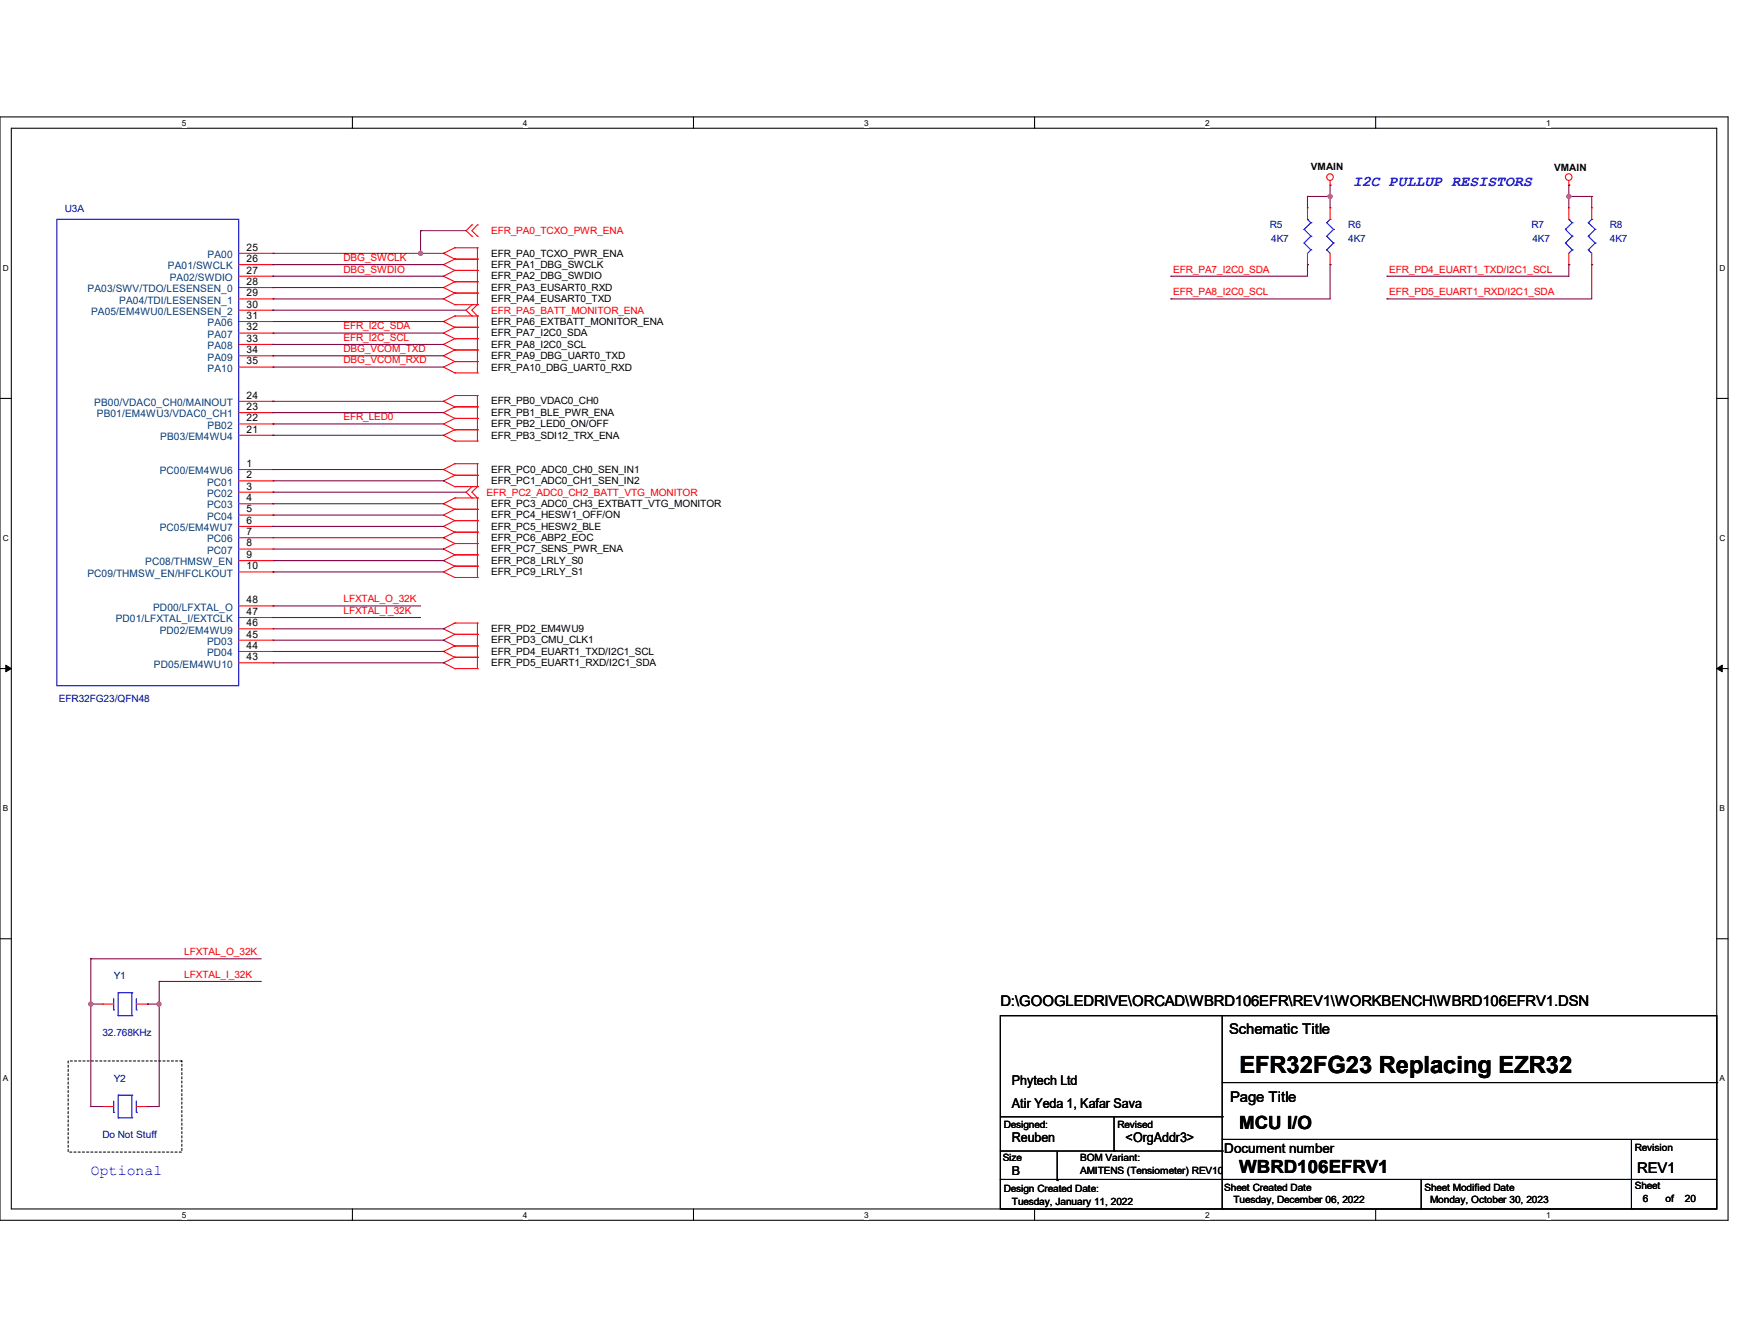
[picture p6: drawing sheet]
<svg xmlns="http://www.w3.org/2000/svg" width="279mm" height="216mm" viewBox="0 0 279 216" stroke-linecap="round" stroke-linejoin="round" font-family="sans-serif">
<path d="M0 18.8h278v177.4h-278zM1.8 20.6h274.3v173.8h-274.3z" fill="none" stroke="#000" stroke-width=".17"/>
<g fill="#fff">
<path d="M29.3 19h.7v1.5h-.7z"/>
<path d="M29.3 194.6h.7v1.4h-.7z"/>
</g>
<path d="M56.7 18.8v1.8M56.7 194.4v1.8" fill="none" stroke="#000" stroke-width=".17"/>
<g fill="#fff">
<path d="M84.1 19h.7v1.5h-.7z"/>
<path d="M84.1 194.6h.7v1.4h-.7z"/>
</g>
<path d="M111.5 18.8v1.8M111.5 194.4v1.8" fill="none" stroke="#000" stroke-width=".17"/>
<g fill="#fff">
<path d="M139 19h.7v1.5h-.7z"/>
<path d="M139 194.6h.7v1.4h-.7z"/>
</g>
<path d="M166.4 18.8v1.8M166.4 194.4v1.8" fill="none" stroke="#000" stroke-width=".17"/>
<g fill="#fff">
<path d="M193.8 19h.8v1.5h-.8z"/>
<path d="M193.8 194.6h.8v1.4h-.8z"/>
</g>
<path d="M221.3 18.8v1.8M221.3 194.4v1.8" fill="none" stroke="#000" stroke-width=".17"/>
<g fill="#fff">
<path d="M248.7 19h.7v1.5h-.7z"/>
<path d="M248.7 194.6h.7v1.4h-.7z"/>
<path d="M.5 42.3h.9v1.5h-.9z"/>
<path d="M276.6 42.3h.9v1.5h-.9z"/>
<path d="M.5 85.8h.9v1.4h-.9z"/>
<path d="M276.6 85.8h.9v1.4h-.9z"/>
</g>
<path d="M0 64.1h1.8M276.1 64.1h1.9" fill="none" stroke="#000" stroke-width=".17"/>
<g fill="#fff">
<path d="M.5 129.2h.8v1.5h-.8z"/>
<path d="M276.6 129.2h.9v1.5h-.9z"/>
</g>
<path d="M0 107.5h1.8M276.1 107.5h1.9" fill="none" stroke="#000" stroke-width=".17"/>
<path d="M.9 106.9l.9 .6-.9 .5zM276.1 107.5l.9-.6v1.1z" fill="#000" stroke="#000" stroke-width=".16"/>
<g fill="#fff">
<path d="M.5 172.6h.8v1.5h-.8z"/>
<path d="M276.6 172.6h.9v1.5h-.9z"/>
</g>
<g fill="none" stroke="#000" stroke-width=".17">
<path d="M0 150.9h1.8M276.1 150.9h1.9M160.9 163.3h115.2v31.1h-115.2zM160.9 179.5h35.7M179.2 179.5v5.5M196.6 179.5h.1M196.6 174h79.5M196.6 163.3v31.1M276.1 174h.1M160.9 189.6h.1M160.9 189.6h115.2M160.9 185h35.7"/>
<path d="M170.1 189.8h.1M170.1 185.2v4.6M179.2 185h.1M196.6 189.6h.1M196.6 194.4h.1M196.6 185h.1M196.6 183.2h79.5M228.6 194.4h.1M228.6 189.6v4.8M262.4 189.6h.1M262.4 194.4h.1M262.4 183.2v11.2"/>
<path d="M276.1 183.2h.1"/>
</g>
<path d="M11 170.6h18.3v14.6h-18.3z" fill="none" stroke="#000" stroke-width=".17" stroke-dasharray=".3"/>
<g fill="none" stroke="#f00" stroke-width=".17">
<path d="M73.2 39.8h.1M73.2 39.8l-1.9 .9M73.2 39.8h3.6M75.9 36.2h.1M75.9 38h.1M75.9 36.2l-.9 .9 .9 .9M76.8 39.8h.1M76.8 38h.1M76.8 36.2h.1M76.8 39.8v9.2M76.8 36.2l-.9 .9 .9 .9M210.3 33.4h.1"/>
<path d="M210.3 33.4v1.9M214 29.8h.1M214 33.4h.1M214 29v.8M214 33.4v1.9M252.3 29.8h.1M252.3 33.4h.1M252.3 29v.8M252.3 33.4v1.9M256 33.4h.1M256 33.4v1.9M38.4 40.7h5.5"/>
<path d="M38.4 42.5h5.5M38.4 44.4h5.5M38.4 46.2h5.5M38.4 48h5.5M38.4 49.9h5.5M38.4 51.7h5.5M38.4 53.6h5.5M38.4 55.4h5.5M38.4 57.2h5.5M38.4 59h5.5M43.9 40.7h.1M43.9 42.5h.1"/>
<path d="M43.9 44.4h.1M43.9 46.2h.1M43.9 48h.1M43.9 49.9h.1M43.9 51.7h.1M43.9 53.6h.1M43.9 55.4h.1M43.9 57.2h.1M43.9 59h.1M71.3 42.5h.1M71.3 44.4h.1M71.3 57.2h.1"/>
<path d="M71.3 59h.1M71.3 46.2h.1M71.3 48h.1M71.3 53.6h.1M71.3 55.4h.1M71.3 51.7h.1M71.3 40.7h.1M71.3 42.5l1.9 1M71.3 44.4l1.9 .9M71.3 57.2l1.9 .9M71.3 59l1.9 .9M71.3 46.2l1.9 .9"/>
<path d="M71.3 48l1.9 1M71.3 53.6l1.9 .8M71.3 55.4l1.9 .9M71.3 51.7l1.9 .9M71.3 40.7l1.9 1M73.2 41.7h.1M73.2 43.5h.1M73.2 45.3h.1M73.2 56.3h.1M73.2 58.1h.1M73.2 59.9h.1M73.2 47.1h.1"/>
<path d="M73.2 49h.1M73.2 52.6h.1M73.2 54.4h.1M73.2 50.8h.1M73.2 41.7l-1.9 .8M73.2 41.7h3.6M73.2 43.5h3.6M73.2 43.5l-1.9 .9M73.2 45.3h3.6M73.2 56.3l-1.9 .9M73.2 56.3h3.6M73.2 58.1h3.6"/>
<path d="M73.2 58.1l-1.9 .9M73.2 59.9h3.6M73.2 45.3l-1.9 .9M73.2 47.1h3.6M73.2 47.1l-1.9 .9M73.2 49h3.6M73.2 52.6l-1.9 1M73.2 52.6h3.6M73.2 54.4h3.6M73.2 54.4l-1.9 1M73.2 50.8l-1.9 .9M73.2 50.8h3.6"/>
<path d="M75.9 49h.1M75.9 50.8h.1M75.9 49l-.9 .9 .9 .9M76.8 41.7h.1M76.8 43.5h.1M76.8 45.3h.1M76.8 56.3h.1M76.8 58.1h.1M76.8 59.9h.1M76.8 47.1h.1M76.8 49h.1M76.8 52.6h.1"/>
<path d="M76.8 54.4h.1M76.8 50.8h.1M76.8 50.8v9.1M76.8 49l-.9 .9 .9 .9M210.3 42.5h.1M210.3 40.7v1.8M214 42.5h.1M214 40.7v1.8M252.3 42.5h.1M252.3 40.7v1.8M256 42.5h.1M256 40.7v1.8"/>
<path d="M38.4 70h5.5M38.4 66.3h5.5M38.4 68.2h5.5M38.4 64.5h5.5M38.4 75.5h5.5M38.4 77.3h5.5M38.4 79.1h5.5M43.9 70h.1M43.9 66.3h.1M43.9 68.2h.1M43.9 64.5h.1M43.9 75.5h.1"/>
<path d="M43.9 77.3h.1M43.9 79.1h.1M71.3 66.3h.1M71.3 68.2h.1M71.3 64.5h.1M71.3 70h.1M71.3 75.5h.1M71.3 77.3h.1M71.3 66.3l1.9 1M71.3 68.2l1.9 .9M71.3 64.5l1.9 .9M71.3 70l1.9 .9"/>
<path d="M71.3 75.5l1.9 .9M71.3 77.3l1.9 .9M73.2 65.4h.1M73.2 67.3h.1M73.2 69.1h.1M73.2 63.6h.1M73.2 70.9h.1M73.2 74.5h.1M73.2 76.4h.1M73.2 78.2h.1M73.2 65.4l-1.9 .9M73.2 65.4h3.6"/>
<path d="M73.2 67.3h3.6M73.2 67.3l-1.9 .9M73.2 69.1h3.6M73.2 63.6l-1.9 .9M73.2 63.6h3.6M73.2 69.1l-1.9 .9M73.2 70.9h3.6M73.2 74.5l-1.9 1M73.2 74.5h3.6M73.2 76.4h3.6M73.2 76.4l-1.9 .9M73.2 78.2h3.6"/>
<path d="M75.9 78.2h.1M75.9 78.2l-.9 .9 .9 1M76.8 65.4h.1M76.8 67.3h.1M76.8 69.1h.1M76.8 63.6h.1M76.8 70.9h.1M76.8 74.5h.1M76.8 76.4h.1M76.8 78.2h.1M76.8 63.6v7.3M76.8 74.5v3.7"/>
<path d="M76.8 78.2l-.9 .9 .9 1M38.4 81h5.5M38.4 82.8h5.5M38.4 84.6h5.5M38.4 86.4h5.5M38.4 88.3h5.5M38.4 90.1h5.5M38.4 91.9h5.5M38.4 97.4h5.5M38.4 99.3h5.5M43.9 81h.1M43.9 82.8h.1"/>
<path d="M43.9 84.6h.1M43.9 86.4h.1M43.9 88.3h.1M43.9 90.1h.1M43.9 91.9h.1M43.9 97.4h.1M43.9 99.3h.1M71.3 91.9h.1M71.3 88.3h.1M71.3 81h.1M71.3 82.8h.1M71.3 86.4h.1"/>
<path d="M71.3 84.6h.1M71.3 90.1h.1M71.3 91.9l1.9 .9M71.3 88.3l1.9 .9M71.3 81l1.9 .9M71.3 82.8l1.9 .9M71.3 86.4l1.9 1M71.3 84.6l1.9 1M71.3 90.1l1.9 .9M73.2 91h.1M73.2 92.8h.1M73.2 87.4h.1"/>
<path d="M73.2 89.2h.1M73.2 80.1h.1M73.2 81.9h.1M73.2 83.7h.1M73.2 85.6h.1M73.2 91l-1.9 .9M73.2 91h3.6M73.2 92.8h3.6M73.2 87.4l-1.9 .9M73.2 87.4h3.6M73.2 89.2h3.6M73.2 80.1l-1.9 .9"/>
<path d="M73.2 80.1h3.6M73.2 81.9h3.6M73.2 81.9l-1.9 .9M73.2 83.7h3.6M73.2 85.6l-1.9 .8M73.2 85.6h3.6M73.2 83.7l-1.9 .9M73.2 89.2l-1.9 .9M75.9 80.1h.1M76.8 91h.1M76.8 92.8h.1M76.8 87.4h.1"/>
<path d="M76.8 89.2h.1M76.8 80.1h.1M76.8 81.9h.1M76.8 83.7h.1M76.8 85.6h.1M76.8 80.1v12.7M38.4 106.6h5.5M38.4 101.1h5.5M38.4 102.9h5.5M38.4 104.7h5.5M43.9 106.6h.1M43.9 101.1h.1"/>
<path d="M43.9 102.9h.1M43.9 104.7h.1M71.3 104.7h.1M71.3 102.9h.1M71.3 106.6h.1M71.3 101.1h.1M71.3 104.7l1.9 1M71.3 102.9l1.9 .9M71.3 106.6l1.9 .9M71.3 101.1l1.9 .9M73.2 103.8h.1M73.2 105.7h.1"/>
<path d="M73.2 102h.1M73.2 107.5h.1M73.2 100.2h.1M73.2 103.8l-1.9 .9M73.2 103.8h3.6M73.2 105.7h3.6M73.2 102l-1.9 .9M73.2 102h3.6M73.2 105.7l-1.9 .9M73.2 107.5h3.6M73.2 100.2l-1.9 .9M73.2 100.2h3.6"/>
<path d="M76.8 103.8h.1M76.8 105.7h.1M76.8 102h.1M76.8 107.5h.1M76.8 100.2h.1M76.8 100.2v7.3M16.5 161.4h.1M16.5 177.9h.1M16.5 161.4h1.8M16.5 177.9h1.8M21.9 161.4h1.8M21.9 177.9h1.8"/>
<path d="M23.7 161.4h.1M23.7 177.9h.1"/>
<circle cx="213.9" cy="28.5" r=".53"/>
<circle cx="252.3" cy="28.5" r=".53"/>
</g>
<g fill="none" stroke="#00f" stroke-width=".17">
<path d="M9.1 35.3h29.3v74.9h-29.3zM209.8 39.1h.1M209.8 36.9h.1M209.8 39.1l1.1 1.1M209.8 36.9l1.1 1.1M210.3 35.3h.1M210.3 35.3l.6 .5M210.9 38h.1M210.9 35.8h.1M210.9 38l-1.1 1.1M210.9 35.8l-1.1 1.1M213.4 38h.1"/>
<path d="M213.4 35.8h.1M213.4 38l1.1 1.1M213.4 35.8l1.1 1.1M214 35.3h.1M214 35.3l-.6 .5M214.5 39.1h.1M214.5 36.9h.1M214.5 39.1l-1.1 1.1M214.5 36.9l-1.1 1.1M251.8 39.1h.1M251.8 36.9h.1M251.8 39.1l1.1 1.1"/>
<path d="M251.8 36.9l1.1 1.1M252.3 35.3h.1M252.3 35.3l.6 .5M252.9 38h.1M252.9 35.8h.1M252.9 38l-1.1 1.1M252.9 35.8l-1.1 1.1M255.5 38h.1M255.5 35.8h.1M255.5 38l1.1 1.1M255.5 35.8l1.1 1.1M256 35.3h.1"/>
<path d="M256 35.3l-.5 .5M256.6 39.1h.1M256.6 36.9h.1M256.6 39.1l-1.1 1.1M256.6 36.9l-1.1 1.1M210.9 40.2h.1M210.9 40.2l-.6 .5M213.4 40.2h.1M213.4 40.2l.6 .5M252.9 40.2h.1M252.9 40.2l-.6 .5M255.5 40.2h.1"/>
<path d="M255.5 40.2l.5 .5M19 159.6h.1M19 159.6v3.7M19 159.6h2.2M21.2 159.6h.1M21.2 159.6v3.7M18.3 162.3h.1M18.3 178.8h.1M18.3 160.5v1.8M18.3 177v1.8M19 163.3h.1M19 179.7h.1"/>
<path d="M19 176.1h.1M19 176.1v3.6M19 163.3h2.2M19 179.7h2.2M19 176.1h2.2M21.2 163.3h.1M21.2 179.7h.1M21.2 176.1h.1M21.2 176.1v3.6M21.9 162.3h.1M21.9 178.8h.1M21.9 160.5v1.8"/>
<path d="M21.9 177v1.8"/>
</g>
<g fill="none" stroke="#800040" stroke-width=".17">
<path d="M67.6 37.1h.1M67.6 37.1h7.4M67.6 37.1v3.6M210.3 31.6h.1M210.3 31.6h3.7M210.3 31.6v1.8M214 29.8h.1M214 31.6h.1M214 29.8v3.6M252.3 29.8h.1M252.3 31.6h.1M252.3 31.6h3.7"/>
<path d="M252.3 29.8v3.6M256 31.6h.1M256 31.6v1.8M43.9 42.5h.1M43.9 59h.1M43.9 44.4h.1M43.9 57.2h.1M43.9 53.6h.1M43.9 55.4h.1M43.9 46.2h.1M43.9 48h.1M43.9 49.9h.1"/>
<path d="M43.9 42.5h27.4M43.9 59h27.4M43.9 44.4h27.4M43.9 57.2h27.4M43.9 53.6h27.4M43.9 55.4h27.4M43.9 46.2h27.4M43.9 48h27.4M43.9 49.9h31.1M43.9 51.7h27.4M43.9 40.7h27.4M67.6 40.7h.1"/>
<path d="M71.3 51.7h.1M71.3 40.7h.1M188.3 48h.1M188.3 44.4h.1M210.3 42.5h.1M210.3 42.5v1.9h-22M214 42.5h.1M214 42.5v5.5h-25.7M223.1 44.4h.1M223.1 48h.1M252.3 42.5h.1M252.3 42.5v1.9h-29.2"/>
<path d="M256 42.5h.1M256 42.5v5.5h-32.9M43.9 66.3h.1M43.9 68.2h.1M43.9 79.1h.1M43.9 64.5h.1M43.9 70h.1M43.9 75.5h.1M43.9 66.3h27.4M43.9 68.2h27.4M43.9 79.1h31.1M43.9 64.5h27.4"/>
<path d="M43.9 70h27.4M43.9 75.5h27.4M43.9 77.3h27.4M71.3 77.3h.1M43.9 97.4h.1M43.9 99.3h.1M43.9 81h.1M43.9 82.8h.1M43.9 84.6h.1M43.9 91.9h.1M43.9 97.4h23.7M43.9 99.3h23.7"/>
<path d="M43.9 81h27.4M43.9 82.8h27.4M43.9 84.6h27.4M43.9 91.9h27.4M43.9 86.4h27.4M43.9 88.3h27.4M43.9 90.1h27.4M71.3 86.4h.1M71.3 88.3h.1M71.3 90.1h.1M43.9 102.9h27.4M43.9 106.6h27.4"/>
<path d="M43.9 104.7h27.4M43.9 101.1h27.4M71.3 102.9h.1M71.3 106.6h.1M71.3 104.7h.1M71.3 101.1h.1M14.6 154.1h.1M14.6 154.1v23.8M14.6 154.1h27.4M25.6 157.8h.1M25.6 157.8v20.1h-1.9M25.6 157.8h16.4"/>
<path d="M14.6 161.4h.1M14.6 177.9h.1M14.6 161.4h1.9M14.6 177.9h1.9M23.7 161.4h.1M23.7 177.9h.1M23.7 161.4h1.9M25.6 161.4h.1"/>
</g>
<g fill="#f0f" stroke="#f0f" stroke-width=".17">
<circle cx="14.6" cy="161.4" r=".34"/>
<circle cx="25.6" cy="161.4" r=".34"/>
<circle cx="214" cy="31.6" r=".34"/>
<circle cx="252.3" cy="31.6" r=".34"/>
<circle cx="67.6" cy="40.7" r=".34"/>
</g>
<text font-size="3.8" x="199.3" y="172.5">EFR32FG23 Replacing EZR32</text>
<g font-size="2.9">
<text x="199.3" y="181.5">MCU I/O</text>
<text x="199.3" y="188.6">WBRD106EFRV1</text>
</g>
<g font-size="2.4" fill="#00f">
<text x="217.6" y="29.9">I2C PULLUP RESISTORS</text>
<text x="14.6" y="188.9">Optional</text>
</g>
<g font-size="2.4">
<text x="160.9" y="161.8">D:\GOOGLEDRIVE\ORCAD\WBRD106EFR\REV1\WORKBENCH\WBRD106EFRV1.DSN</text>
<text x="197.7" y="166.2">Schematic Title</text>
<text x="197.9" y="177.2">Page Title</text>
<text x="263.4" y="188.5">REV1</text>
</g>
<g font-size="2.2">
<text x="162.8" y="178.1">Atir Yeda 1, Kafar Sava</text>
<text x="162.8" y="174.4">Phytech Ltd</text>
<text x="162.8" y="183.6">Reuben</text>
<text x="181.1" y="183.6">&lt;OrgAddr3&gt;</text>
<text x="196.9" y="185.4">Document number</text>
</g>
<text font-size="2" x="162.8" y="188.8">B</text>
<g font-size="1.7" fill="#004080">
<text x="33.4" y="41.5">PA00</text>
<text x="14.1" y="47">PA03/SWV/TDO/LESENSEN_0</text>
<text x="27" y="43.3">PA01/SWCLK</text>
<text x="27.3" y="45.2">PA02/SWDIO</text>
<text x="14.6" y="50.6">PA05/EM4WU0/LESENSEN_2</text>
<text x="19.2" y="48.8">PA04/TDI/LESENSEN_1</text>
<text x="33.4" y="52.5">PA06</text>
<text x="33.4" y="54.3">PA07</text>
<text x="33.4" y="56.1">PA08</text>
<text x="33.4" y="58">PA09</text>
<text x="33.4" y="59.8">PA10</text>
<text x="15.2" y="65.3">PB00/VDAC0_CH0/MAINOUT</text>
<text x="15.6" y="67.1">PB01/EM4WU3/VDAC0_CH1</text>
<text x="25.8" y="70.7">PB03/EM4WU4</text>
<text x="33.4" y="68.9">PB02</text>
<text x="25.7" y="76.2">PC00/EM4WU6</text>
<text x="33.3" y="78.1">PC01</text>
<text x="33.3" y="79.9">PC02</text>
<text x="33.3" y="81.7">PC03</text>
<text x="33.3" y="83.6">PC04</text>
<text x="25.7" y="85.4">PC05/EM4WU7</text>
<text x="33.3" y="87.2">PC06</text>
<text x="33.3" y="89">PC07</text>
<text x="14.1" y="92.7">PC09/THMSW_EN/HFCLKOUT</text>
<text x="23.4" y="90.9">PC08/THMSW_EN</text>
<text x="18.6" y="100">PD01/LFXTAL_I/EXTCLK</text>
<text x="24.6" y="98.2">PD00/LFXTAL_O</text>
<text x="25.7" y="101.9">PD02/EM4WU9</text>
<text x="24.8" y="107.3">PD05/EM4WU10</text>
<text x="33.3" y="103.7">PD03</text>
<text x="33.3" y="105.5">PD04</text>
</g>
<g font-size="1.7">
<text x="39.7" y="40.3">25</text>
<text x="39.7" y="42.1">26</text>
<text x="39.7" y="44">27</text>
<text x="39.7" y="45.8">28</text>
<text x="39.7" y="47.6">29</text>
<text x="39.7" y="49.4">30</text>
<text x="39.7" y="51.3">31</text>
<text x="39.7" y="53.1">32</text>
<text x="39.7" y="54.9">33</text>
<text x="39.7" y="56.8">34</text>
<text x="39.7" y="58.6">35</text>
<text x="39.7" y="65.9">23</text>
<text x="39.7" y="64.1">24</text>
<text x="39.7" y="69.6">21</text>
<text x="39.7" y="67.7">22</text>
<text x="39.7" y="75.1">1</text>
<text x="39.7" y="76.9">2</text>
<text x="39.7" y="78.7">3</text>
<text x="39.7" y="80.6">4</text>
<text x="39.7" y="82.4">5</text>
<text x="39.7" y="84.2">6</text>
<text x="39.7" y="86">7</text>
<text x="39.7" y="87.8">8</text>
<text x="39.7" y="89.7">9</text>
<text x="39.7" y="91.5">10</text>
<text x="39.7" y="97">48</text>
<text x="39.7" y="98.8">47</text>
<text x="39.7" y="100.7">46</text>
<text x="39.7" y="106.1">43</text>
<text x="39.7" y="102.5">45</text>
<text x="39.7" y="104.3">44</text>
</g>
<g font-size="1.6">
<text x="210.9" y="27.3">VMAIN</text>
<text x="250" y="27.4">VMAIN</text>
<text x="79" y="41.3">EFR_PA0_TCXO_PWR_ENA</text>
<text x="79" y="43.1">EFR_PA1_DBG_SWCLK</text>
<text x="79" y="44.9">EFR_PA2_DBG_SWDIO</text>
<text x="79" y="46.7">EFR_PA3_EUSART0_RXD</text>
<text x="79" y="48.6">EFR_PA4_EUSART0_TXD</text>
<text x="79" y="52.2">EFR_PA6_EXTBATT_MONITOR_ENA</text>
<text x="79" y="57.7">EFR_PA9_DBG_UART0_TXD</text>
<text x="79" y="59.6">EFR_PA10_DBG_UART0_RXD</text>
<text x="79" y="54.1">EFR_PA7_I2C0_SDA</text>
<text x="79" y="55.9">EFR_PA8_I2C0_SCL</text>
<text x="79" y="65">EFR_PB0_VDAC0_CH0</text>
<text x="79" y="66.8">EFR_PB1_BLE_PWR_ENA</text>
<text x="79" y="68.7">EFR_PB2_LED0_ON/OFF</text>
<text x="79" y="70.5">EFR_PB3_SDI12_TRX_ENA</text>
<text x="79" y="76">EFR_PC0_ADC0_CH0_SEN_IN1</text>
<text x="79" y="77.9">EFR_PC1_ADC0_CH1_SEN_IN2</text>
<text x="79" y="81.5">EFR_PC3_ADC0_CH3_EXTBATT_VTG_MONITOR</text>
<text x="79" y="83.3">EFR_PC4_HESW1_OFF/ON</text>
<text x="79" y="88.8">EFR_PC7_SENS_PWR_ENA</text>
<text x="79" y="87">EFR_PC6_ABP2_EOC</text>
<text x="79" y="85.1">EFR_PC5_HESW2_BLE</text>
<text x="79" y="92.5">EFR_PC9_LRLY_S1</text>
<text x="79" y="90.6">EFR_PC8_LRLY_S0</text>
<text x="79" y="101.6">EFR_PD2_EM4WU9</text>
<text x="79" y="105.3">EFR_PD4_EUART1_TXD/I2C1_SCL</text>
<text x="79" y="103.4">EFR_PD3_CMU_CLK1</text>
<text x="79" y="107.1">EFR_PD5_EUART1_RXD/I2C1_SDA</text>
<text x="161.5" y="181.4">Designed:</text>
<text x="179.7" y="181.4">Revised</text>
<text x="263" y="185">Revision</text>
<text x="161.3" y="186.7">Size</text>
<text x="161.5" y="191.6">Design Created Date:</text>
<text x="173.7" y="186.7">BOM Variant:</text>
<text x="173.7" y="188.7">AMITENS (Tensiometer) REV10</text>
<text x="196.9" y="191.4">Sheet Created Date</text>
<text x="229.1" y="191.4">Sheet Modified Date</text>
<text x="263" y="191.2">Sheet</text>
<text x="162.8" y="193.8">Tuesday, January 11, 2022</text>
<text x="198.4" y="193.4">Tuesday, December 06, 2022</text>
<text x="230" y="193.4">Monday, October 30, 2023</text>
<text x="264.2" y="193.3">6</text>
<text x="267.9" y="193.3">of</text>
<text x="271" y="193.3">20</text>
</g>
<g font-size="1.6" fill="#000080">
<text x="10.4" y="34.1">U3A</text>
<text x="204.3" y="36.7">R5</text>
<text x="204.5" y="38.9">4K7</text>
<text x="216.9" y="36.7">R6</text>
<text x="216.9" y="38.9">4K7</text>
<text x="246.3" y="36.7">R7</text>
<text x="246.5" y="38.9">4K7</text>
<text x="258.9" y="36.7">R8</text>
<text x="258.9" y="38.9">4K7</text>
<text x="9.5" y="112.8">EFR32FG23/QFN48</text>
<text x="18.3" y="157.4">Y1</text>
<text x="16.5" y="166.5">32.768KHz</text>
<text x="18.3" y="173.9">Y2</text>
<text x="16.5" y="183">Do Not Stuff</text>
</g>
<g font-size="1.6" fill="#f00">
<text x="55.2" y="42">DBG_SWCLK</text>
<text x="79" y="37.6">EFR_PA0_TCXO_PWR_ENA</text>
<text x="55.2" y="43.8">DBG_SWDIO</text>
<text x="188.7" y="47.5">EFR_PA8_I2C0_SCL</text>
<text x="188.7" y="43.8">EFR_PA7_I2C0_SDA</text>
<text x="223.5" y="43.8">EFR_PD4_EUART1_TXD/I2C1_SCL</text>
<text x="223.5" y="47.5">EFR_PD5_EUART1_RXD/I2C1_SDA</text>
<text x="55.2" y="53">EFR_I2C_SDA</text>
<text x="79" y="50.4">EFR_PA5_BATT_MONITOR_ENA</text>
<text x="55.2" y="58.4">DBG_VCOM_RXD</text>
<text x="55.2" y="56.6">DBG_VCOM_TXD</text>
<text x="55.2" y="54.8">EFR_I2C_SCL</text>
<text x="55.2" y="67.6">EFR_LED0</text>
<text x="78.3" y="79.7">EFR_PC2_ADC0_CH2_BATT_VTG_MONITOR</text>
<text x="55.2" y="96.8">LFXTAL_O_32K</text>
<text x="55.2" y="98.7">LFXTAL_I_32K</text>
<text x="29.6" y="153.5">LFXTAL_O_32K</text>
<text x="29.6" y="157.2">LFXTAL_I_32K</text>
</g>
<g font-size="1.3">
<text x="29.3" y="20.2">5</text>
<text x="84.1" y="20.2">4</text>
<text x="139" y="20.2">3</text>
<text x="193.8" y="20.2">2</text>
<text x="248.7" y="20.2">1</text>
<text x=".5" y="43.5">D</text>
<text x="276.6" y="43.5">D</text>
<text x=".5" y="87">C</text>
<text x="276.6" y="87">C</text>
<text x=".5" y="130.4">B</text>
<text x="276.6" y="130.4">B</text>
<text x=".5" y="173.8">A</text>
<text x="276.6" y="173.8">A</text>
<text x="29.3" y="195.7">5</text>
<text x="84.1" y="195.7">4</text>
<text x="139" y="195.7">3</text>
<text x="193.8" y="195.7">2</text>
<text x="248.7" y="195.7">1</text>
</g>
</svg>
